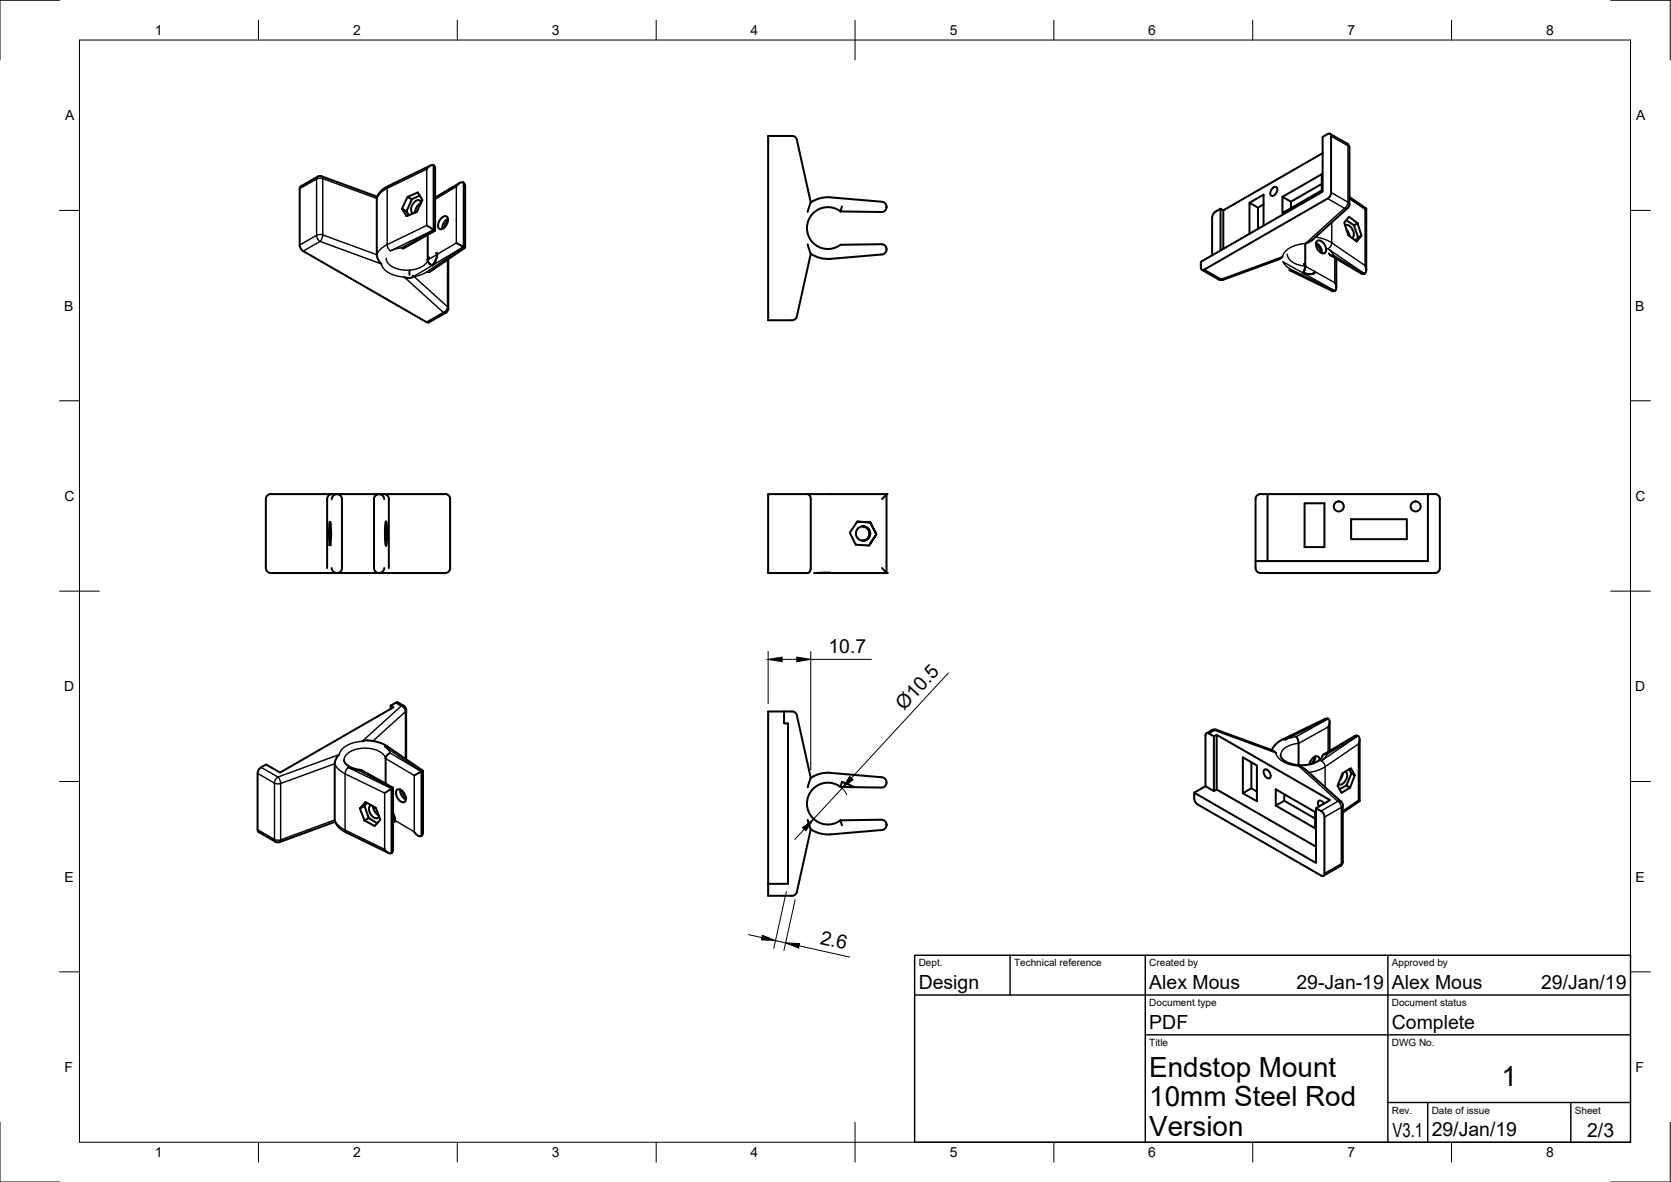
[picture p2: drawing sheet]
<svg xmlns="http://www.w3.org/2000/svg" width="420mm" height="297mm" viewBox="0 0 420 297" stroke-linecap="round" stroke-linejoin="round" font-family="sans-serif">
<!-- layer: Visible -->
<g fill="none" stroke="#000" stroke-width=".51">
<path d="M199.1 34.2h-6v46.3l6.4-.1 .6-.3 .3-.6M199.1 34.1l1 .4 .3 .6M200.4 35.1l3.5 15.8M332.6 38.5l-25 14.4-.7-.4a2.9 2.9 0 0 0-2.1 1.8v9.9M333.8 33.7l-1.2 .7v13.8l-30.7 17.6v1.4M333.8 33.7l.7-.1 .2 .6M334.4 33.6l4.3 2.5 .6 .7v14.8l-.4 .6-9 8.1-1.6 .9M334.7 34.2v14.2M79.9 44.4l1-.1 13.9 5.1M79.9 44.4l-4.3 2.4-.2 .4v14.4M102.2 53.1l.6 1M102.5 49.5l-1.4 2.9 1.1 .7"/>
<path d="M103.5 50.1l-1-.6 2.6-1.1 1.1 1.9-1.4 2.9-2.6 1.1-1.1-1.9M103.5 50.1l-1.3 3M105 52.9l-.6 .1M105.5 49.1l-2 1M105.9 51a2.72 2.72 0 0 0-1.5 2.4M105.9 50.9a.85 .85 0 0 0-.7-.7 .85 .85 0 0 0-.9 .5 2 2 0 0 0-.6 2.8l.3 .1M107.3 56.6l2.1 1.4M107.5 59v6.3M108.2 41.6l-11.3 5.5-1.2 1-.7 1.1-.3 .5v14.5l.4 1 .8 1.1M109 41.5a1.57 1.57 0 0 0-1.7 1M109 41.5v.1M109 41.6l.4 .8v15.6l-8 4.4-.4-.1"/>
<path d="M111 54.8a.9 .9 0 0 1 1.2-.5 .9 .9 0 0 1 .4 1.2 2.22 2.22 0 0 1-2 2.1 1.86 1.86 0 0 1 .4-2.8zM112.6 55a2.73 2.73 0 0 0-1.4 2.5M112.6 55.4l-1 1.9M114.7 46.9a1.33 1.33 0 0 1 2-.9l.2 .8v15.4M115.6 46l-6.2 3.6M203.9 50.9l-.8 2.3M203.9 50.9l2-1 2.2-.3 13.7 1.1a1.3 1.3 0 0 1 1.1 1.4 1.3 1.3 0 0 1-1.3 1.2l-10.3-.2M211.3 53.1a5.3 5.3 0 0 0-7 .7 5.3 5.3 0 0 0 0 7 5.3 5.3 0 0 0 7 .7l10.3-.1a1.3 1.3 0 0 1 1.3 1.2 1.3 1.3 0 0 1-1.1 1.4l-13.7 1.1-2.2-.4-2-.9M211.7 51.9l-.4 1.2M306.9 52.5v10.4M307.6 52.9v9.6M314.2 51l3.5-2.1v7.8"/>
<path d="M316.3 57.5v-5.3l-2.1-1.2v7.7M317.7 51.4l-1.4 .8M320 47.3a.65 .65 0 0 1 1.1-.1 1.54 1.54 0 0 1-1.4 2 1.42 1.42 0 0 1 .3-1.9zM322.5 49.5l2.1 1.2v1.6M322.5 49.5l9.9-5.7v4l-9.9 5.8zM332.4 46.2l-7.8 4.5M333.8 49.9l-31 17.8-.6 .1-.2-.6M334.7 48.4l-.3 1-.6 .5M338.2 56.6a1.99 1.99 0 0 1 2.2 2 .96 .96 0 0 1-.5 1.2M338.5 55.3l1.9 1.3M338.5 57.6l.5 .7 .3 1M339.3 49.5l4.2 2.9v15.5"/>
<path d="M340.4 56.6l1-.5 .9 3.1-.8 .5zM341.4 56.1l-2.2-1.6-1.2 1.5 1 3.1 2.1 1.6 1.2-1.5M341.5 59.7l-.7 .8M343.5 52.4l-.3 .2M75.4 61.6l.1 .7 .7 .8 31.5 18 4.4-2.5 .6-.8v-12.7M103 67.9v1.2M103.9 69.3l-.2 .4-.5 .2-1.5-.3M107.7 64.9l.2-.2-.3 .3-.1 .5 .5 .8a.57 .57 0 0 0 .9 .2l.7-1.3 .3-1-.1-.6h-.1l.2 .1-.1 .8-.4 1.1a1.24 1.24 0 0 1-.9 1l-.8-.7-.2-.4zM114.7 61.1l2.2 1.1-8.9 6.2M203.1 61.4l.8 2.4-3.5 15.7M322.5 64.5l-.8 .6-14.5 5.3-.8-.2-4.2-2.4M324.2 67.9l10.6 5.2a.83 .83 0 0 0 1.1-.2 .83 .83 0 0 0 .1-1l-.4-.9"/>
<path d="M327.9 66.3l.2 .2 .1 .6-.6 1.5 2 .3 .8-.2 .2-.4a1.41 1.41 0 0 1-1.8 .6l-1.2-.3 .6-1.4v-.6zM328.2 61.2v5.7M330.9 61.1a2.63 2.63 0 0 1 1.5 2.5l-.6-1.3-.9-1.1M331.2 60.6a1.92 1.92 0 0 1 2.2 1.9 .92 .92 0 0 1-.4 1.2 .92 .92 0 0 1-1.3-.5 2.05 2.05 0 0 1-.5-2.6zM334.2 63.7l.4 .5h.7M334.5 64.1l7.7 4.6a.86 .86 0 0 0 1.1 0 .86 .86 0 0 0 .2-1l-.3-1M336 65v7.3M82.7 133.9l.2-2.8 .2 .2 .2 3-.2 2.8-.3-.2M82.7 133.9h.5M82.7 133.9l.1 3M82.8 136.9h.3M83.5 124.1a1.26 1.26 0 0 0-1.2 1.3v17.4"/>
<path d="M83.5 124.2l-15.4-.1a1.26 1.26 0 0 0-1.3 1.3v17.3a1.26 1.26 0 0 0 1.3 1.3h43.8a1.26 1.26 0 0 0 1.3-1.3M83.5 124.2h1.3M84.8 124.2a1.37 1.37 0 0 0-1.4 1.2M84.8 124.2h10.5a1.23 1.23 0 0 0-1.3 1.2v17.4a1.24 1.24 0 0 0 1.3 1.2M84.8 124.2h.2a1.24 1.24 0 0 1 1 1.2v17.4a1.23 1.23 0 0 1-1.2 1.2M96.5 124.1a1.26 1.26 0 0 1 1.3 1.3M97 131h.1a20.1 20.1 0 0 1 0 6.2 18.2 18.2 0 0 1-.1-6.2zM97.8 125.4v17.4M113.2 125.4v17.4M113.2 125.4a1.23 1.23 0 0 0-1.3-1.2h-16.6a1.37 1.37 0 0 1 1.3 1.2M193.1 124.2h10l.5 .4 .3 .7v17.6l-.3 .7-.3 .3-10.2 .1zM203.1 124.2h19.8"/>
<path d="M215.5 131.1l3.3 .2zM215.5 131.1l-1.8 2.8 1.5 3 3.3 .2M216.9 132.3a1.81 1.81 0 0 1 1.7 1.8 1.81 1.81 0 0 1-1.7 1.8M217 132.3a1.81 1.81 0 0 1 1.8 1.8 1.81 1.81 0 0 1-1.8 1.8M218.5 137.1l1.8-2.8-1.8 2.8M218.8 131.3l1.5 3zM222.9 124.2l-1.1 1.2M222.9 124.2v19.8M318.7 124.2v16.8M328 126.5h5v11h-5zM339.7 130.5h14v5h-14zM359 124.2v16.8h-43.3v1.7a1.26 1.26 0 0 0 1.3 1.3h43.8"/>
<path d="M360.8 124.2l-43.8-.1a1.26 1.26 0 0 0-1.3 1.3v15.6M360.8 124.1a1.26 1.26 0 0 1 1.3 1.3M362 125.4v17.4M83.4 142.8a1.4 1.4 0 0 0 1.2 1.2M96.6 142.8a1.4 1.4 0 0 1-1.2 1.2M208.7 143.9l-3.9 .1h18.1M221.8 142.8l1.1 1.2M222.8 144h.1M362.1 142.7a1.26 1.26 0 0 1-1.3 1.3M98.2 177.3v.8M99.5 176.6l-1.3 .7 .7 .4-28.5 16.4-3.5-2-1.2 .7M100.1 176.6l1.7 1 .3 .5v12.7"/>
<path d="M100.1 176.5l-.6 .1M197.1 178.8v3h1v40.3h-5M200.4 179.8l3.5 15.7M200.4 179.8l-.1-.4a1.19 1.19 0 0 0-1.2-.6h-6v46.3h6.4l.6-.4 .3-.6M64.8 194.4v14.1M65.7 192.8l-.6 .5-.3 1.1M85.3 189.6l-.8 1.1-.3 1.1v14.4l.2 .6 .7 1 1.2 1 11.4 5.5M86.5 191l.3 .8 1.1 .9 1.4 .5 1.5 .3M90.4 193.7l.4-.2 8 4.5M91.1 186.3l1.7-.2 1.8 .3 1.6 .5 10.2 6.8-2.2 1.2M98.1 189.3l-.8 .5-.3 .7v6.4M98.4 198.2l-1.7 1.1"/>
<path d="M98.5 198.2h-.1M98.8 198l-.3 .2M98.8 198v15.6l-.3 .8M99.8 198.5a1.63 1.63 0 0 1 2.1 1.3 1.12 1.12 0 0 1-.6 1.8 2.31 2.31 0 0 1-1.5-3.1zM100.6 198.4a2.73 2.73 0 0 0 1.4 2.5M101 198.7l1.1 1.9M106.4 193.7v15.5l-.1 .4-.4 .5M203.9 195.5l-.8 2.4M203.9 195.5l2-1 2.2-.3 13.7 1.1a1.28 1.28 0 0 1 1.1 1.4M211.3 197.8l.2-.6a.53 .53 0 0 1 .3-.6 .53 .53 0 0 1 .7 .2l2.2 1M211.3 197.7a5.3 5.3 0 0 0-7 .7 5.3 5.3 0 0 0 0 7.1 5.3 5.3 0 0 0 7 .7M222.9 196.7a1.23 1.23 0 0 1-1.3 1.2l-10.3-.1"/>
<path d="M222.9 196.7h.1M304 184.3l1.2 .8 .7-.4 28.5 16.4-3.5 2a2.87 2.87 0 0 1 2.1 1.9v14.5v.4l-.5 .2-31.3-17.9-.6-.5a3.2 3.2 0 0 1-.3-2.5l30.6 17.7v-13.8M304 184.3h-.6l-.3 .5v12.8M304.8 183.5l-1.4 .8M305.2 198.8l-2.1-1.2-2.8 1.6M305.8 183.4l-1 .1M305.8 183.4l14.2 5.2 .8 .6M305.9 184.7v13.7l-.7 .4v-13.7M305.9 198.4l25 14.4M312.5 190.3l3.5 2.1v9l-3.5-2.1zM314.6 198.1l1.4 .8M314.6 191.5v6.6"/>
<path d="M314.6 198.1l-2.1 1.2M318 193.4a1.45 1.45 0 0 1 1.2 2.2 1.45 1.45 0 0 1-1.2-2.2zM322.9 199.6v1.6M325.9 185.1l.6 1.6v5.6M326.6 192.5l1.7 .9 8.9 8.1 .4 .6v14.8l-.6 .7-4.2 2.5M330.2 191.9l.4-.9 .1-.9-1 1.9M331.8 191a.87 .87 0 0 0-.6-1 .87 .87 0 0 0-1 .4l-.7 .8-.3 .9M333.6 189.6h-.8l-.9 1.4-1.2 .7-1.5 .4-1.5 .2-2.3-.2-1.6-.5-1.5-1-.3-.8M333.9 182.7a1.38 1.38 0 0 0 0-2.1l-.7 .1-10.9 5.2-1.6 1.2-.9 1.4M334.3 181.4v7.3M337.7 194.3l-.2 .7-.6 1.1M338.2 193.9a1.47 1.47 0 0 1 .1 2.3l-.2 .3a1.24 1.24 0 0 1-1.6 .5"/>
<path d="M338.5 197.4l-1.7 .9M339.2 193.3l.6 1 .9 .5-1.2 3.1M339.8 194.3l-1.3 3.1 1 .5-2.2 1.3-1-1.8 1.2-3 2.2-1.4 1 1.8M341.6 187a1.45 1.45 0 0 0-.2-2.1l-.9 .1-7.7 4.6M341.9 185.9v15.4M64.8 208.5l.2 .6M84.3 206.5l-14.2 5.2-.8-.2-4.3-2.4M90.5 203.2l1.2 3M91.9 201.6l2.6 1.4 1.1 3-1.4 1.6-2.5-1.4 1-.6-1.1-3.1-1.1 .7zM92.3 201.8l-.7 .7M92.7 205.6l2.1 1.3M93.4 202.4a1.16 1.16 0 0 0-.4 1.7l.4 .8a1.03 1.03 0 0 0 .9 .7 1.03 1.03 0 0 0 1-.5"/>
<path d="M93.8 202.6a2.77 2.77 0 0 0 1.4 2.3M93.8 202.9l.7 .2M96.7 213.4a1.53 1.53 0 0 0 1.7 1M98.5 214.4h-.1M98.8 204.4l.5 1.2-.1 .9-.1-.1 .2-.1v-.7zM104.2 209a1.4 1.4 0 0 0 1.7 1.1M105.9 210.1h.1M203.1 206l.8 2.4-3.5 15.7M211.7 207.4l-.4-1.3 10.3-.1a1.3 1.3 0 0 1 1.3 1.2 1.3 1.3 0 0 1-1.1 1.4l-13.7 1.1-2.2-.3-2-1M320.8 202.4l9.9 5.8v-4.1l-9.9-5.7v4l2.1-1.2 7.8 4.5M332.9 202a.91 .91 0 0 0-1.5-.5l.2 1.2M341.6 201.1l.3 .2"/>
<path d="M341.9 201.3l-4.3 2.9"/>
<circle cx="217" cy="134.1" r="1.81"/>
<circle cx="336.6" cy="127.3" r="1.26"/>
<circle cx="355.9" cy="127.3" r="1.26"/>
</g>
<g fill="#000">
<circle cx="208.7" cy="124.2" r=".25"/>
<circle cx="222.9" cy="124.2" r=".25"/>
<circle cx="222.9" cy="144" r=".25"/>
</g>
<!-- layer: Visible Narrow -->
<g fill="none" stroke="#000" stroke-width=".36">
<path d="M334.7 34.2l4.2 2.4M338.7 36.1l.3 .5M338.9 36.6v14.2M339 36.6l.3 .5M75.4 47.4l4.2-2.4v14.1M79.6 59.1l-4.2 2.5M79.9 44.4l-.3 .6 .7-.2 .9 .1M80.9 44.3l.3 .6M81.2 59l13.5 5 1-1.4 1.7-1.1M81.2 44.9l13.5 5 1-1.4 1.7-1.2M81.2 44.9v14.1M81.2 59l-.2 .8-.5 .9-.7-.9-.2-.7"/>
<path d="M81.2 59l-.9-.1-.7 .2M97.3 47.3v14.2M97.3 47.3l10-4.8v14.1l-10 4.9M97.6 46.7l-.3 .6M109 41.5v16.2M109 57.8l-8 4.5-2.8 .8-.7-.9-.2-.7M109 57.8l-10.9 5.3M109.1 57.8h-.1M109.4 50.1l5.3-3.2v14.2l-7.1 4.2a4.6 4.6 0 0 1-4.6 2.6 5.7 5.7 0 0 1-5.8-2.4l-.1-.6M116.5 45.9v16.2M116.6 45.9v16.2M330.8 59.6l2.5 .6 1.6 .8"/>
<path d="M333.8 49.9l4.3 2.4-9.8 8.9a6.5 6.5 0 0 0-5.6 2.8l-.2 .5-15.4 5.7-4.3-2.5M334.7 48.4l4.2 2.4M334.9 55.9v5.1M338.9 52.2l-.8 .1M339 50.8l.3 .5M339 50.8l-.4 1-.5 .5M339.3 49.9l3.9 2.7v14.1l-8.3-5.7M76.2 63.1l4.3-2.4 15.4 5.6a5.3 5.3 0 0 0 4.8 3.2l1 .1 9.8 8.9-4.3 2.4M103.9 69.3l.2 .2M104.1 69.5l8.4 7.6M107.3 68.3h.7M112.5 65.3v11.8"/>
<path d="M112.5 77.1l-.2 .7-.8 .7 .6 .1M112.5 77.1l.2 .4M116.2 61.9l.3 .2M116.5 62.1l-9.6 6.5-1.7 .7-1.3 .2M116.5 62.1l-12.6 7.5M306.4 70.2l1.1 .1M323.7 63.9a3.3 3.3 0 0 0 2.7 2.6l1.8 .4 7.4 4.1v-6.2M324.7 67.8l10.9 5.3M324.7 67.8l-1.3-.9-.8-1.1 13 7.3M324.8 67.8l-.6 .1M333.9 62.5l9.1 6.3M333.9 62.5l.7 .6 .7 1"/>
<path d="M334.9 61l-.2 .7-.8 .8M335.3 64.2l7.7 4.6M335.6 73.1h.1M335.9 72.8l-.3 .3M343 68.8h.1M99.5 176.6l1.4 .8-9.8 8.9a6.5 6.5 0 0 0-5.6 2.7l-.2 .6-15.4 5.7-4.2-2.5M100.9 177.4l.6 .5 .5 .9 .2-.3M101.5 177.4h-.6M64.8 194.4l4.2 2.4M69 196.8l.2-.7 .7-.9 .5 1 .2 .7M69 196.8l.8 .2 .8-.1M69 196.8v14.2"/>
<path d="M70.6 196.9v14.2l13.6-5 .9 1.4 1.7 1.1 .2 .6M86.5 191a3.4 3.4 0 0 1 3-2.7 7.6 7.6 0 0 1 6.8 1.2l.7 1.1 7.2 4.3v14.1l-5.4-3.1M86.8 194.5l9.9 4.8v14.1l-9.9-4.8zM87.6 192.9l10.9 5.3-.1 16.2M87.6 192.9l2.8 .8M87.6 192.9l-.5 .5-.3 1.1-1.7-1.2-.9-1.4-13.6 5M90.4 193.7l8 4.4 .3-.1M93.8 186.2l8.1-7.4v11.9M96.7 187.6l9.2 6.3M97.5 187.6h-.8l1.1 .9 .3 .7M98.1 189.3l7.8 4.6M98.4 198.2v16.2"/>
<path d="M105.9 193.9h.1M105.9 193.9v16.2M106 193.9v16.1M304 184.3l1.4-.8 15.4 5.7M304.8 183.5h.6M305.8 183.4l-.4 .1M320.8 189.2a5.3 5.3 0 0 0 4.8 3.2l1 .1M326.6 192.5l9.8 8.9-4.3 2.4M333.2 197.8v-5.1l8.4-5.7v14.1l-4 2.7M333.6 189.6l-.6 1-.8 .6 .8 .8 .2 .7-2.1 1-2 .4M333.9 180.7l-8 4.4-2.8 .8-.6-.1M333.9 180.7l-10.8 5.2"/>
<path d="M333.9 188.9v-6.2l-7.4 4.1a5.1 5.1 0 0 0-4.4 2.4l-.1 .6M334 180.6l-.1 .1M341.1 184.8l.3 .1M341.4 185l-7.8 4.6M341.4 184.9l-9.2 6.3M64.8 208.5l4.2 2.5M69 210.9l.3 .6M69 211l.8 .2 .8-.1-.3 .5M333 205.3l4.3-2.4v14.2l-4.3 2.4M336.4 201.4l.7 .8 .2 .7 .4-.5M336.4 201.4l.8 .1M337.7 216.6l-.7 1"/>
</g>
<g fill="#000">
<circle cx="87.6" cy="192.9" r=".18"/>
<circle cx="96.7" cy="187.6" r=".18"/>
<circle cx="332.2" cy="191.2" r=".18"/>
</g>
<!-- layer: Border -->
<g fill="none" stroke="#000" stroke-width=".25">
<path d="M15 .1h-15v15M20 10.1h390v276.9h-390zM65 5.1v5M115 5.1v5M165 5.1v5M215 5.1v10M265 5.1v5M315 5.1v5M365 5.1v5M405 .1h15v15M15 52.9h5M410 52.9h5"/>
<path d="M15 100.7h5M410 100.7h5M15 148.6h10M405 148.6h10M15 196.4h5M410 196.4h5M15 244.2h5M410 244.2h5M0 282.1v14.9h15M65 287v5M115 287v5M165 287v5"/>
<path d="M215 282.1v9.9M265 287v5M315 287v5M365 287v5M420 282.1v14.9h-15"/>
</g>
<!-- layer: TitleBlock -->
<path d="M230 240.1h180v46.9h-180zM230 250h180M254 240.1v9.9M288 240.1v46.9M349 240.1v46.9M288 260.1h122M349 277.1h61M359 277.1v9.9M395 277.1v9.9" fill="none" stroke="#000" stroke-width=".36"/>
<!-- layer: Dimensions -->
<g fill="none" stroke="#000" stroke-width=".25">
<path d="M193.1 163.7v13.1M196.7 165.7h3.6M203.9 163.7v29.8M203.9 165.7h15.2M238.5 169.1l-24.4 26.4M211.3 197.7l1.1 1.1 .5 .9M211.7 198.1l-7.1 7.7M202.2 208.4l-2.4 2.6M188.2 234.9l3.4 .7M195 236.4l2.5 .5M197.7 224.1l-3.1 14.2M199.9 226.1l-2.8 12.8"/>
<path d="M200.9 237.7l12.7 2.8"/>
</g>
<path d="M193.1 165.7l3.6-.6v1.2zM200.3 165.1l3.6 .6-3.6 .6zM213.7 195.1l.8 .8-2.8 2.2zM201.8 208l2.8-2.2-2 3zM191.7 235l3.3 1.4-3.5-.2zM197.5 236.9l3.6 .2-.3 1.2z" fill="#000" stroke="#000" stroke-width=".25"/>
<g font-size="7">
<text x="289" y="270.6">Endstop Mount</text>
<text x="377.5" y="273">1</text>
<text x="289" y="278.1">10mm Steel Rod</text>
<text x="289" y="285.5">Version</text>
</g>
<g font-size="4.9">
<text x="208.3" y="164.2">10.7</text>
<text x="227.4" y="178.7" transform="rotate(-47 227.4 178.7)">Ø10.5</text>
<text x="206" y="237.2" transform="rotate(12 206 237.2)">2.6</text>
<text x="231" y="248.5">Design</text>
<text x="289" y="248.5">Alex Mous</text>
<text x="326" y="248.5">29-Jan-19</text>
<text x="350" y="248.5">Alex Mous</text>
<text x="387.5" y="248.5">29/Jan/19</text>
<text x="289" y="258.6">PDF</text>
<text x="350" y="258.6">Complete</text>
<text x="350.1" y="285.7">V3.1</text>
<text x="360" y="285.5">29/Jan/19</text>
<text x="399.1" y="285.7">2/3</text>
</g>
<g font-size="3.5">
<text x="39" y="8.8">1</text>
<text x="88.8" y="8.8">2</text>
<text x="138.8" y="8.8">3</text>
<text x="188.7" y="8.8">4</text>
<text x="238.8" y="8.8">5</text>
<text x="288.7" y="8.8">6</text>
<text x="338.8" y="8.8">7</text>
<text x="388.8" y="8.8">8</text>
<text x="16.4" y="30.2">A</text>
<text x="411.4" y="30.2">A</text>
<text x="16.2" y="78">B</text>
<text x="411.2" y="78">B</text>
<text x="16.2" y="125.9">C</text>
<text x="411.2" y="125.9">C</text>
<text x="16.2" y="173.7">D</text>
<text x="411.2" y="173.7">D</text>
<text x="16.2" y="221.6">E</text>
<text x="411.2" y="221.6">E</text>
<text x="16.2" y="269.4">F</text>
<text x="411.2" y="269.4">F</text>
<text x="39" y="290.8">1</text>
<text x="88.8" y="290.8">2</text>
<text x="138.8" y="290.8">3</text>
<text x="188.7" y="290.8">4</text>
<text x="238.8" y="290.8">5</text>
<text x="288.7" y="290.8">6</text>
<text x="338.8" y="290.8">7</text>
<text x="388.8" y="290.8">8</text>
</g>
<g font-size="2.5">
<text x="231" y="242.9">Dept.</text>
<text x="255" y="242.9">Technical reference</text>
<text x="289" y="242.9">Created by</text>
<text x="350" y="242.9">Approved by</text>
<text x="289" y="252.8">Document type</text>
<text x="350" y="252.8">Document status</text>
<text x="289" y="262.9">Title</text>
<text x="350" y="262.9">DWG No.</text>
<text x="350" y="279.9">Rev.</text>
<text x="360" y="279.9">Date of issue</text>
<text x="396" y="279.9">Sheet</text>
</g>
</svg>
